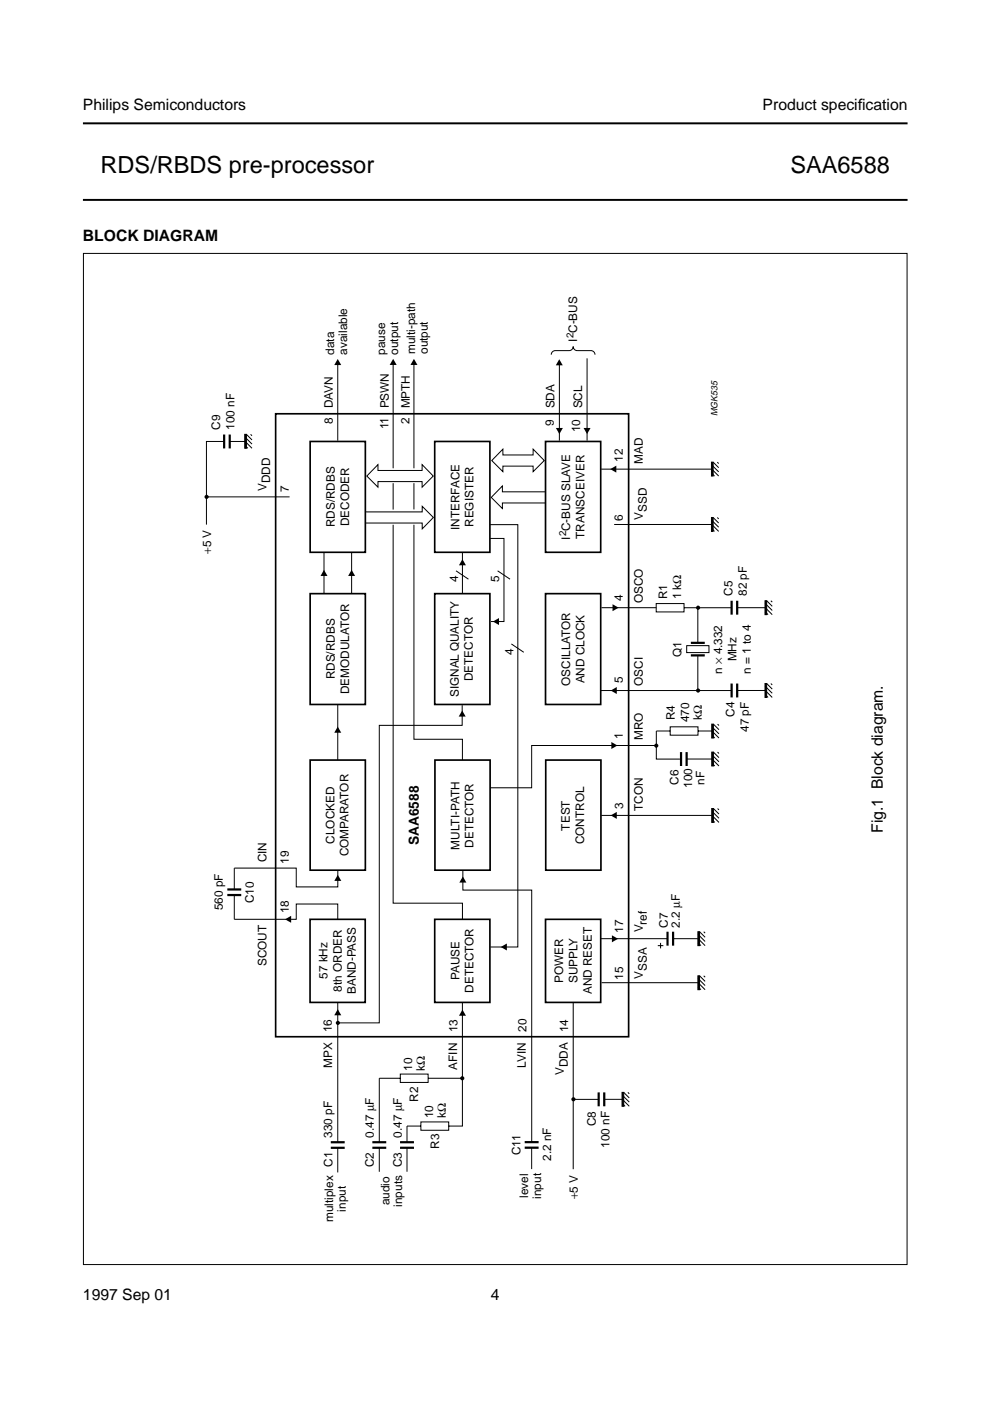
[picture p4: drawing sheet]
<svg xmlns="http://www.w3.org/2000/svg" width="210mm" height="297mm" viewBox="0 0 210 297" stroke-linecap="round" stroke-linejoin="round" font-family="sans-serif">
<path d="M17.6 26.2h174.8M17.6 42.4h174.8" fill="none" stroke="#000" stroke-width=".42"/>
<g fill="#fff">
<path d="M178.8 155.9h13.5z"/>
<path d="M178.7 155v2z"/>
<path d="M17.5 152.1h174.8v7h-174.8z"/>
<circle cx="162.5" cy="152.9" r=".22"/>
<circle cx="162.5" cy="154.7" r=".22"/>
<circle cx="162.5" cy="156.6" r=".22"/>
<circle cx="162.5" cy="158.5" r=".22"/>
<circle cx="47.6" cy="152.9" r=".22"/>
<circle cx="47.6" cy="154.8" r=".22"/>
<circle cx="47.6" cy="156.6" r=".22"/>
<circle cx="47.6" cy="158.5" r=".22"/>
</g>
<g fill="#000">
<path d="M71.6 76.1l.8 1.3h-1.5zM83.4 76.1l.7 1.3h-1.5zM87.8 76.1l.7 1.3h-1.5zM118.6 76.2l.7 1.3h-1.5zM117.9 90.7h1.4l-.7 1.3zM123.7 90.7h1.5l-.7 1.3zM129.4 99.5l1.3-.8v1.5zM98 118.6l.8 1.3h-1.5zM68.7 120.8l.7 1.3h-1.4zM74.6 120.8l.7 1.3h-1.5zM104.5 131.8l1.3-.8v1.5zM129.9 128.1l1.3 .7-1.3 .8z"/>
<path d="M71.6 154.1l.8 1.3h-1.5zM98 150.6l.7 1.3h-1.4zM129.6 157.3l1.3 .8-1.3 .7zM129.5 146.4l1.3-.7v1.4zM129.5 172.9l1.3-.8v1.5zM60.4 194.9l1.3-.7v1.5zM71.6 185.5l.8 1.3h-1.5zM98.1 185.8l.8 1.3h-1.5zM129.7 198.3l1.3 .7-1.3 .8zM71.6 214l.8 1.3h-1.5zM98.1 214.1l.7 1.3h-1.5zM106.2 200.8l1.3-.8v1.5z"/>
<circle cx="43.8" cy="105.3" r=".44"/>
<circle cx="148" cy="128.8" r=".44"/>
<circle cx="139.1" cy="158.1" r=".44"/>
<circle cx="148" cy="146.4" r=".44"/>
<circle cx="71.6" cy="216.9" r=".44"/>
<circle cx="98" cy="228.6" r=".44"/>
<circle cx="121.6" cy="233.1" r=".44"/>
</g>
<g fill="none" stroke="#000" stroke-width=".21">
<path d="M71.6 76.9v16.5M83.4 76.9v22.4M87.8 77v22.3M116.9 75.2a.87 .87 0 0 1 .8-.9h3a.86 .86 0 0 0 .8-.8 .86 .86 0 0 0 .9 .8h2.9a.87 .87 0 0 1 .9 .9M118.6 77v16.4M124.5 76v17.4M47.5 93.6h-3.7v17.6M48.7 93.6h3.3M52 94.5l.5 .5M52 93.6l1.4 1.4M52 92.7l1.4 1.5M52.2 92.1l1.2 1.2"/>
<path d="M53.1 92.1l.3 .3M80.1 98.5v1.2h9.4v-1.2l2.4 2.4-2.4 2.4v-1.2h-9.4v1.2l-2.3-2.4zM106.6 95.2v1.3h6.4v-1.3l2.4 2.4-2.4 2.4v-1.2h-6.4v1.2l-2.3-2.4zM127.5 99.5h23.4M150.9 99.5l1.5 1.4M150.9 98.6l1.5 1.4M151.2 98l1.2 1.2M152.1 98l.3 .3M43.8 105.3h17.6M68.7 117.1v8.7M74.6 117.1v8.7M77.5 108.5h12v-1.1l2.4 2.3-2.4 2.4v-1.2h-12"/>
<path d="M83.4 111.3v80.2h14.7v3.4M83.4 102.4v5.6M87.8 111.3v45.4h10.2v4.4M87.8 102.4v5.6M98 117.1v8.7M103.9 114.2h3v17.6h-2.8M103.9 111.2h5.9v89.6h-5.8M115.6 104.3h-9.1v-1.3l-2.3 2.5 2.3 2.3v-1.2h9.1M130.2 111.2h20.7l1.5 1.5M150.9 100.3l.6 .6M150.9 112.1l.6 .6M150.9 110.3l1.5 1.5"/>
<path d="M151.2 109.7l1.2 1.2M152.1 109.7l.3 .3M96.7 121l2.6 1.8M105.5 121l2.6 1.8M108.4 136.5l2.7 1.8M127.5 128.8h11.7M139.1 128h5.9v1.7h-5.9zM145 128.9h10.1M145.6 136.9h4.7v1.5h-4.7zM148 128.8v7.5M148 139v7.4M156.3 128.8h6l1.4 1.5"/>
<path d="M162.3 129.7l.5 .6M162.3 128l1.4 1.4M162.6 127.4l1.1 1.1M163.4 127.4l.3 .3M71.6 149.4v11.7M98 149.5v4.3h-17.6v63.1h-8.8M127.4 146.4h27.7M139.2 158.1h-26.5v8.9h-8.8M142.1 154.1h5.9v1.8h-5.9zM142.1 155h-2.9v5.9h5.2M148 155h3l1.4 1.5M151 155.9l.6 .6"/>
<path d="M151 154.1l1.4 1.5M151.3 159.5l1.1 1.1M151.3 153.5l1.1 1.2M152.1 159.5l.3 .3M152.1 153.5l.3 .3M156.3 146.4h6l1.4 1.5M162.3 147.3l.5 .6M162.3 145.5l1.4 1.5M162.6 144.9l1.1 1.2M163.4 144.9l.3 .3M127.5 172.9h23.4M145.6 160.9h5.4l1.4 1.5"/>
<path d="M151 161.8l.6 .6M151 160l1.4 1.5M151 173.8l.6 .6M151 172.9l1.4 1.5M151 172l1.4 1.5M151.3 171.4l1.1 1.2M152.1 171.4l.3 .3M49.7 189.8v5.1h13.1v-3.2h8.8v3.2M71.6 184.6v3.4h-8.8v-3.9h-13.1v4.5M98.1 184.6v4.1h14.6v53.4M127.4 199h14.1M140.1 199.9v1.2"/>
<path d="M142.7 199h5.3M148 199.9l.6 .6M148 199l1.5 1.5M148 198.1l1.5 1.5M148.3 197.5l1.2 1.2M149.2 197.5l.3 .3M71.6 212.5v29.7M98 212.5v26.3h-2.9M121.5 212.5v35.4M127.5 208.4h20.5M139.5 200.5h1.1M148 209.2l.6 .6"/>
<path d="M148 208.4l1.5 1.4M148 207.5l1.5 1.5M148.3 206.9l1.2 1.2M149.2 206.9l.3 .3M84.9 227.7h5.9v1.8h-5.9zM84.9 228.6h-4.5v13.6M89.2 237.9h5.9v1.7h-5.9zM89.2 238.8h-2.9v3.4M90.8 228.6h7.2M121.7 233.1h5.2M128.1 233.1h3.8l1.5 1.5M131.9 234l.6 .6"/>
<path d="M131.9 232.2l1.5 1.5M132.2 231.6l1.2 1.2M133.1 231.6l.3 .3M71.6 243.4v5.2M80.4 243.4v5M86.3 243.4v5M112.7 243.3v4.6"/>
</g>
<g fill="none" stroke="#000" stroke-width=".47">
<path d="M47.5 92.1v3M48.7 92.1v3M146.5 136.3h2.9M146.5 139h2.9M155.1 127.4v2.9M156.3 127.4v2.9M144.4 159.5v2.9M145.6 159.5v2.9M155.1 144.9v3M156.3 144.9v3M48.2 189.8h2.9M48.2 188.6h2.9"/>
<path d="M141.5 197.5v3M142.7 197.5v3M126.9 231.6v3M128.1 231.6v3M70.1 243.4h3M70.1 242.2h3M78.9 243.4h3M78.9 242.2h3M84.8 243.4h3M84.8 242.2h3M111.3 243.3h2.9M111.3 242.2h2.9"/>
</g>
<path d="M51.9 92.1h.3v2.9h-.3zM150.8 98h.4v2.9h-.4zM150.8 109.7h.4v3h-.4zM162.2 127.4h.4v2.9h-.4zM150.9 159.5h.4v2.9h-.4zM150.9 153.5h.4v3h-.4zM162.2 144.9h.4v3h-.4zM150.9 171.4h.4v3h-.4zM148 197.5h.3v3h-.3zM148 206.9h.3v2.9h-.3zM131.9 231.6h.3v3h-.3z" fill="#000" stroke="#000" stroke-width=".21"/>
<g fill="none" stroke="#000" stroke-width=".35">
<path d="M58.4 87.7h74.9v132.1h-74.9zM65.8 93.6h11.7v23.5h-11.7zM92.2 93.6h11.7v23.5h-11.7zM115.7 93.6h11.7v23.5h-11.7zM65.8 125.9h11.7v23.5h-11.7zM92.2 125.9h11.7v23.5h-11.7zM115.7 125.9h11.7v23.5h-11.7zM65.8 161.1h11.7v23.4h-11.7zM92.2 161.1h11.7v23.4h-11.7zM115.7 161.1h11.7v23.4h-11.7zM65.7 194.9h11.7v17.6h-11.7zM92.2 194.9h11.7v17.6h-11.7z"/>
<path d="M115.7 194.9h11.7v17.6h-11.7z"/>
</g>
<path d="M184.9 58.6h7.5v204.6h-7.5z" fill-rule="evenodd" fill="#fff"/>
<path d="M17.7 53.7h174.6v214.4h-174.6z" fill="none" stroke="#000" stroke-width=".21"/>
<g font-size="5">
<text x="21.3" y="36.6">RDS/RBDS pre-processor</text>
<text x="167.6" y="36.6">SAA6588</text>
</g>
<g font-size="3.3">
<text x="17.6" y="23.4">Philips Semiconductors</text>
<text x="161.7" y="23.4">Product specif</text>
<text x="181.9" y="23.4">ication</text>
<text x="17.6" y="51.1">BLOCK DIAGRAM</text>
<text x="187.1" y="176.6" transform="rotate(-90 187.1 176.6)">Fig.1 Block diagram.</text>
<text x="17.6" y="275.6">1997 Sep 01</text>
<text x="104.1" y="275.6">4</text>
</g>
<text font-size="2.9" x="88.8" y="179.2" transform="rotate(-90 88.8 179.2)">SAA6588</text>
<g font-size="2.5">
<text x="70.9" y="75.2" transform="rotate(-90 70.9 75.2)">data</text>
<text x="73.6" y="75.2" transform="rotate(-90 73.6 75.2)">available</text>
<text x="81.7" y="75.2" transform="rotate(-90 81.7 75.2)">pause</text>
<text x="84.4" y="75.2" transform="rotate(-90 84.4 75.2)">output</text>
<text x="88" y="75.1" transform="rotate(-90 88 75.1)">multi-path</text>
<text x="90.7" y="75.1" transform="rotate(-90 90.7 75.1)">output</text>
<text x="122.4" y="72.4" transform="rotate(-90 122.4 72.4)">I C-BUS</text>
<text x="70.6" y="86.6" transform="rotate(-90 70.6 86.6)">DAVN</text>
<text x="82.5" y="86.6" transform="rotate(-90 82.5 86.6)">PSWN</text>
<text x="86.8" y="90" transform="rotate(-90 86.8 90)">2</text>
<text x="86.9" y="86.6" transform="rotate(-90 86.9 86.6)">MPTH</text>
<text x="117.6" y="86.6" transform="rotate(-90 117.6 86.6)">SDA</text>
<text x="123.4" y="86.6" transform="rotate(-90 123.4 86.6)">SCL</text>
<text x="46.7" y="91.2" transform="rotate(-90 46.7 91.2)">C9</text>
<text x="49.7" y="91.2" transform="rotate(-90 49.7 91.2)">100 nF</text>
<text x="70.6" y="90" transform="rotate(-90 70.6 90)">8</text>
<text x="82.3" y="91.1" transform="rotate(-90 82.3 91.1)">11</text>
<text x="117.5" y="90.3" transform="rotate(-90 117.5 90.3)">9</text>
<text x="123" y="91.7" transform="rotate(-90 123 91.7)">10</text>
<text x="132" y="97.9" transform="rotate(-90 132 97.9)">12</text>
<text x="136.3" y="98.3" transform="rotate(-90 136.3 98.3)">MAD</text>
<text x="56.5" y="104.1" transform="rotate(-90 56.5 104.1)">V</text>
<text x="57.3" y="102.5" transform="rotate(-90 57.3 102.5)">DDD</text>
<text x="61.3" y="104.3" transform="rotate(-90 61.3 104.3)">7</text>
<text x="71" y="111.8" transform="rotate(-90 71 111.8)">RDS/RDBS</text>
<text x="74" y="111.6" transform="rotate(-90 74 111.6)">DECODER</text>
<text x="97.4" y="112.4" transform="rotate(-90 97.4 112.4)">INTERFACE</text>
<text x="100.4" y="111.7" transform="rotate(-90 100.4 111.7)">REGISTER</text>
<text x="132" y="110.4" transform="rotate(-90 132 110.4)">6</text>
<text x="136.3" y="110.2" transform="rotate(-90 136.3 110.2)">V</text>
<text x="137.1" y="108.6" transform="rotate(-90 137.1 108.6)">SSD</text>
<text x="44.7" y="117.4" transform="rotate(-90 44.7 117.4)">+5 V</text>
<text x="120.9" y="114.4" transform="rotate(-90 120.9 114.4)">I C-BUS SLAVE</text>
<text x="123.9" y="114.2" transform="rotate(-90 123.9 114.2)">TRANSCEIVER</text>
<text x="97.2" y="123.3" transform="rotate(-90 97.2 123.3)">4</text>
<text x="105.8" y="123.3" transform="rotate(-90 105.8 123.3)">5</text>
<text x="132" y="127.5" transform="rotate(-90 132 127.5)">4</text>
<text x="136.3" y="127.9" transform="rotate(-90 136.3 127.9)">OSCO</text>
<text x="141.5" y="127.1" transform="rotate(-90 141.5 127.1)">R1</text>
<text x="144.4" y="127.1" transform="rotate(-90 144.4 127.1)">1 kΩ</text>
<text x="155.3" y="126.3" transform="rotate(-90 155.3 126.3)">C5</text>
<text x="158.3" y="126.3" transform="rotate(-90 158.3 126.3)">82 pF</text>
<text x="108.9" y="139" transform="rotate(-90 108.9 139)">4</text>
<text x="144.5" y="139.3" transform="rotate(-90 144.5 139.3)">Q1</text>
<text x="153.1" y="142.8" transform="rotate(-90 153.1 142.8)">n × 4.332</text>
<text x="156.2" y="140.2" transform="rotate(-90 156.2 140.2)">MHz</text>
<text x="159.2" y="142.9" transform="rotate(-90 159.2 142.9)">n = 1 to 4</text>
<text x="71" y="144.1" transform="rotate(-90 71 144.1)">RDS/RDBS</text>
<text x="74" y="147.2" transform="rotate(-90 74 147.2)">DEMODULATOR</text>
<text x="97.3" y="147.8" transform="rotate(-90 97.3 147.8)">SIGNAL QUALITY</text>
<text x="100.3" y="144.5" transform="rotate(-90 100.3 144.5)">DETECTOR</text>
<text x="120.9" y="145.4" transform="rotate(-90 120.9 145.4)">OSCILLATOR</text>
<text x="123.9" y="144.9" transform="rotate(-90 123.9 144.9)">AND CLOCK</text>
<text x="132" y="144.9" transform="rotate(-90 132 144.9)">5</text>
<text x="136.3" y="145.4" transform="rotate(-90 136.3 145.4)">OSCI</text>
<text x="143.1" y="152.7" transform="rotate(-90 143.1 152.7)">R4</text>
<text x="146.1" y="153.1" transform="rotate(-90 146.1 153.1)">470</text>
<text x="148.8" y="152.6" transform="rotate(-90 148.8 152.6)">k</text>
<text x="148.8" y="151.4" transform="rotate(-90 148.8 151.4)">Ω</text>
<text x="155.7" y="152" transform="rotate(-90 155.7 152)">C4</text>
<text x="158.7" y="155.2" transform="rotate(-90 158.7 155.2)">47 pF</text>
<text x="132" y="156.7" transform="rotate(-90 132 156.7)">1</text>
<text x="136.3" y="156.9" transform="rotate(-90 136.3 156.9)">MRO</text>
<text x="143.8" y="166.4" transform="rotate(-90 143.8 166.4)">C6</text>
<text x="146.7" y="167" transform="rotate(-90 146.7 167)">100</text>
<text x="149.3" y="166.4" transform="rotate(-90 149.3 166.4)">nF</text>
<text x="132.1" y="171.4" transform="rotate(-90 132.1 171.4)">3</text>
<text x="136.3" y="171.9" transform="rotate(-90 136.3 171.9)">TCON</text>
<text x="70.9" y="178.9" transform="rotate(-90 70.9 178.9)">CLOCKED</text>
<text x="100.4" y="179.7" transform="rotate(-90 100.4 179.7)">DETECTOR</text>
<text x="120.8" y="176.1" transform="rotate(-90 120.8 176.1)">TEST</text>
<text x="123.8" y="179" transform="rotate(-90 123.8 179)">CONTROL</text>
<text x="56.5" y="182.8" transform="rotate(-90 56.5 182.8)">CIN</text>
<text x="61.3" y="183.1" transform="rotate(-90 61.3 183.1)">19</text>
<text x="73.9" y="181.6" transform="rotate(-90 73.9 181.6)">COMPARATOR</text>
<text x="97.4" y="180.1" transform="rotate(-90 97.4 180.1)">MULTI-PATH</text>
<text x="53.8" y="191.6" transform="rotate(-90 53.8 191.6)">C10</text>
<text x="47.3" y="193" transform="rotate(-90 47.3 193)">560 pF</text>
<text x="61.3" y="193.6" transform="rotate(-90 61.3 193.6)">18</text>
<text x="132.1" y="197.8" transform="rotate(-90 132.1 197.8)">17</text>
<text x="136.3" y="197.7" transform="rotate(-90 136.3 197.7)">V</text>
<text x="137.1" y="196" transform="rotate(-90 137.1 196)">ref</text>
<text x="141.6" y="196.7" transform="rotate(-90 141.6 196.7)">C7</text>
<text x="144.2" y="196.7" transform="rotate(-90 144.2 196.7)">2.2 µF</text>
<text x="56.5" y="204.9" transform="rotate(-90 56.5 204.9)">SCOUT</text>
<text x="69.4" y="207.5" transform="rotate(-90 69.4 207.5)">57 kHz</text>
<text x="97.4" y="207.8" transform="rotate(-90 97.4 207.8)">PAUSE</text>
<text x="119.4" y="208.4" transform="rotate(-90 119.4 208.4)">POWER</text>
<text x="122.4" y="208.5" transform="rotate(-90 122.4 208.5)">SUPPLY</text>
<text x="132.1" y="207.7" transform="rotate(-90 132.1 207.7)">15</text>
<text x="136.3" y="207.5" transform="rotate(-90 136.3 207.5)">V</text>
<text x="137.1" y="205.8" transform="rotate(-90 137.1 205.8)">SSA</text>
<text x="72.4" y="210.2" transform="rotate(-90 72.4 210.2)">8th ORDER</text>
<text x="75.5" y="210.8" transform="rotate(-90 75.5 210.8)">BAND-PASS</text>
<text x="100.4" y="210.5" transform="rotate(-90 100.4 210.5)">DETECTOR</text>
<text x="125.5" y="210.8" transform="rotate(-90 125.5 210.8)">AND RESET</text>
<text x="70.3" y="218.9" transform="rotate(-90 70.3 218.9)">16</text>
<text x="97" y="218.9" transform="rotate(-90 97 218.9)">13</text>
<text x="111.6" y="218.7" transform="rotate(-90 111.6 218.7)">20</text>
<text x="120.4" y="218.9" transform="rotate(-90 120.4 218.9)">14</text>
<text x="70.5" y="226.5" transform="rotate(-90 70.5 226.5)">MPX</text>
<text x="87.4" y="227" transform="rotate(-90 87.4 227)">10</text>
<text x="90.1" y="227" transform="rotate(-90 90.1 227)">kΩ</text>
<text x="96.9" y="226.8" transform="rotate(-90 96.9 226.8)">AFIN</text>
<text x="111.5" y="226.4" transform="rotate(-90 111.5 226.4)">LVIN</text>
<text x="119.6" y="228" transform="rotate(-90 119.6 228)">V</text>
<text x="120.4" y="226.3" transform="rotate(-90 120.4 226.3)">DDA</text>
<text x="88.6" y="233.5" transform="rotate(-90 88.6 233.5)">R2</text>
<text x="91.8" y="237.1" transform="rotate(-90 91.8 237.1)">10</text>
<text x="94.5" y="237.1" transform="rotate(-90 94.5 237.1)">kΩ</text>
<text x="126.3" y="238.8" transform="rotate(-90 126.3 238.8)">C8</text>
<text x="70.4" y="241.2" transform="rotate(-90 70.4 241.2)">330 pF</text>
<text x="79.3" y="241.2" transform="rotate(-90 79.3 241.2)">0.47 µF</text>
<text x="85.2" y="241.2" transform="rotate(-90 85.2 241.2)">0.47 µF</text>
<text x="93.1" y="243.5" transform="rotate(-90 93.1 243.5)">R3</text>
<text x="110.3" y="245" transform="rotate(-90 110.3 245)">C11</text>
<text x="129.2" y="243.4" transform="rotate(-90 129.2 243.4)">100 nF</text>
<text x="70.5" y="247.4" transform="rotate(-90 70.5 247.4)">C1</text>
<text x="79.3" y="247.5" transform="rotate(-90 79.3 247.5)">C2</text>
<text x="116.9" y="246.1" transform="rotate(-90 116.9 246.1)">2.2 nF</text>
<text x="73.3" y="256.9" transform="rotate(-90 73.3 256.9)">input</text>
<text x="82.6" y="255.6" transform="rotate(-90 82.6 255.6)">audio</text>
<text x="85.3" y="255.9" transform="rotate(-90 85.3 255.9)">inputs C3</text>
<text x="112" y="254" transform="rotate(-90 112 254)">level</text>
<text x="114.7" y="254.1" transform="rotate(-90 114.7 254.1)">input</text>
<text x="122.5" y="254.3" transform="rotate(-90 122.5 254.3)">+5 V</text>
<text x="70.6" y="259.1" transform="rotate(-90 70.6 259.1)">multiplex</text>
</g>
<g font-size="2.1">
<text x="121.6" y="71.8" transform="rotate(-90 121.6 71.8)">2</text>
<text x="120.1" y="113.7" transform="rotate(-90 120.1 113.7)">2</text>
</g>
<text font-size="1.9" x="152.1" y="88.3" transform="rotate(-90 152.1 88.3)">MGK535</text>
</svg>
